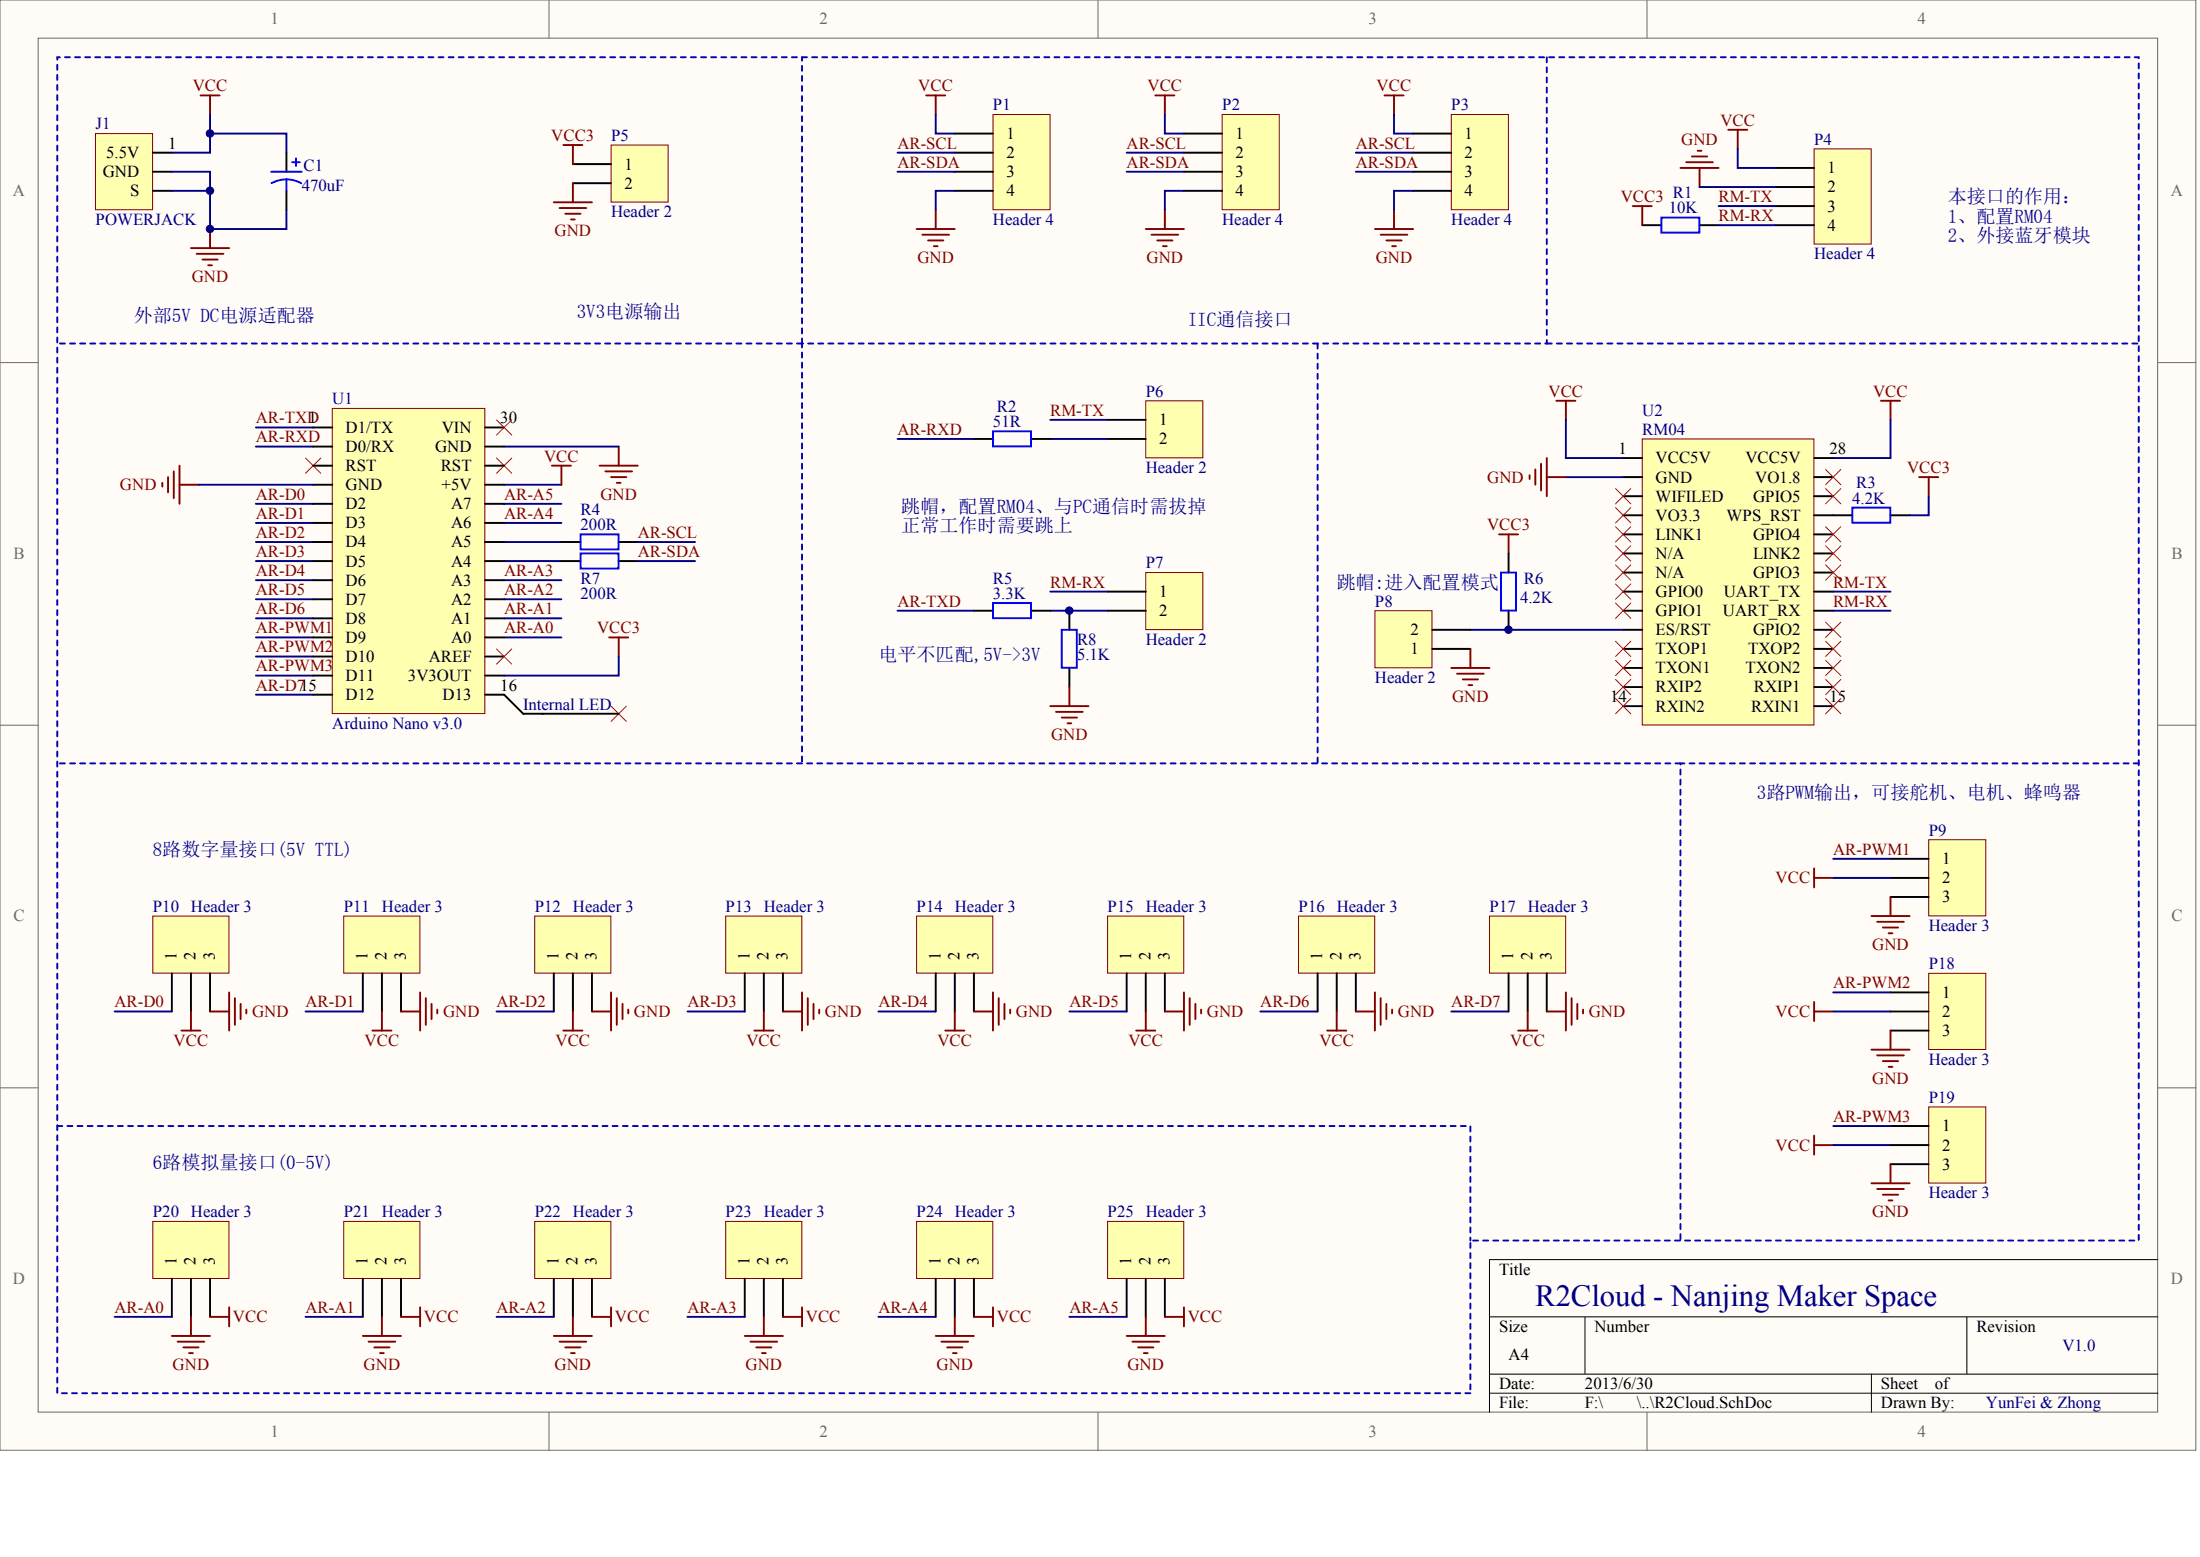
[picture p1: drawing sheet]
<svg xmlns="http://www.w3.org/2000/svg" width="840mm" height="594mm" viewBox="0 0 840 594" stroke-linecap="round" stroke-linejoin="round" font-family="sans-serif">
<g fill="#fffcf8" stroke="#696969" stroke-width=".38">
<path d="M0 0h838v553.4h-838z"/>
<path d="M14.6 14.6h808.8v524.2h-808.8z"/>
</g>
<path d="M209.5 0v14.6M419 0v14.6M628.6 0v14.6M0 138.4h14.6M823.5 138.4h14.6M0 276.7h14.6M823.5 276.7h14.6M0 415.1h14.6M823.5 415.1h14.6M209.5 538.9v14.5M419 538.9v14.5M628.6 538.9v14.5" fill="none" stroke="#696969" stroke-width=".38"/>
<path d="M823.5 480.6h-255.1v58.3M568.4 502.5h255.1M604.9 502.5v21.8M750.6 502.5v21.8M568.4 524.3h255.1M568.4 531.6h255.1M714.2 524.3v14.6" fill="none" stroke="#000" stroke-width=".38"/>
<path d="M36.4 51h21.8v29h-21.8z" fill="#ffffb0" stroke="#800000" stroke-width=".38"/>
<path d="M58.3 58.3h7.3M58.3 65.5h7.3M58.3 72.8h7.3" fill="none" stroke="#000" stroke-width=".73"/>
<path d="M626.8 167.5h65.5v109.1h-65.5z" fill="#ffffb0" stroke="#800000" stroke-width=".38"/>
<g fill="none" stroke="#000" stroke-width=".73">
<path d="M619.5 174.8h7.3M692.3 174.8h7.3M619.5 182h7.3M619.5 189.3h7.3M619.5 196.6h7.3M692.3 182h7.3M692.3 189.3h7.3M692.3 196.6h7.3M619.5 203.9h7.3M619.5 211.2h7.3M619.5 218.5h7.3M692.3 203.9h7.3"/>
<path d="M692.3 211.2h7.3M692.3 218.5h7.3M619.5 225.7h7.3M619.5 233h7.3M692.3 225.7h7.3M692.3 233h7.3M619.5 240.3h7.3M619.5 247.6h7.3M619.5 254.9h7.3M692.3 240.3h7.3M692.3 247.6h7.3M692.3 254.9h7.3"/>
<path d="M619.5 262.1h7.3M619.5 269.4h7.3M692.3 262.1h7.3M692.3 269.4h7.3"/>
</g>
<g fill="none" stroke="#000080" stroke-width=".73">
<path d="M97.7 170.4h21.8M97.7 163.1h21.8M97.7 199.5h21.8M97.7 192.2h21.8M192.4 199.5h21.9M192.4 192.2h21.9M192.4 185h21.9M97.7 214.1h21.8M97.7 206.8h21.8M192.4 214.1h21.9M192.4 206.8h21.9M97.7 221.4h21.8"/>
<path d="M97.7 228.7h21.8M97.7 235.9h21.8M192.4 221.4h21.9M192.4 228.7h21.9M192.4 235.9h21.9M97.7 243.2h21.8M97.7 257.8h21.8M97.7 250.5h21.8M192.4 243.2h21.9M97.7 265.1h21.8"/>
</g>
<path d="M116.6 174.8l5.8 5.8M122.4 174.8l-5.8 5.8M189.5 174.8l5.8 5.8M195.3 174.8l-5.8 5.8" fill="none" stroke="#f00" stroke-width=".38"/>
<path d="M126.8 155.8h58.2v116.5h-58.2z" fill="#ffffb0" stroke="#800000" stroke-width=".38"/>
<g fill="none" stroke="#000" stroke-width=".73">
<path d="M119.5 163.1h7.3M119.5 177.7h7.3M119.5 170.4h7.3M185.1 163.1h7.3M185.1 177.7h7.3M185.1 170.4h7.3M119.5 185h7.3M119.5 192.2h7.3M119.5 199.5h7.3M185.1 185h7.3M185.1 192.2h7.3M185.1 199.5h7.3"/>
<path d="M119.5 206.8h7.3M119.5 214.1h7.3M185.1 206.8h7.3M185.1 214.1h7.3M119.5 221.4h7.3M119.5 228.7h7.3M119.5 235.9h7.3M185.1 221.4h7.3M185.1 228.7h7.3M185.1 235.9h7.3M119.5 243.2h7.3M119.5 250.5h7.3"/>
<path d="M119.5 257.8h7.3M185.1 243.2h7.3M185.1 250.5h7.3M185.1 257.8h7.3M119.5 265.1h7.3M185.1 265.1h7.3l7.3 7.2h36.4"/>
</g>
<g fill="none" stroke="#f00" stroke-width=".38">
<path d="M696.7 179.1l5.8 5.9M702.5 179.1l-5.8 5.9M616.5 193.7l5.9 5.8M616.5 186.4l5.9 5.8M622.4 193.7l-5.9 5.8M622.4 186.4l-5.9 5.8M696.7 186.4l5.8 5.8M702.5 186.4l-5.8 5.8M616.5 208.3l5.9 5.8M616.5 215.5l5.9 5.9M616.5 201l5.9 5.8M622.4 208.3l-5.9 5.8"/>
<path d="M622.4 215.5l-5.9 5.9M622.4 201l-5.9 5.8M696.7 201l5.8 5.8M696.7 215.5l5.8 5.9M696.7 208.3l5.8 5.8M702.5 201l-5.8 5.8M702.5 215.5l-5.8 5.9M702.5 208.3l-5.8 5.8M616.5 230.1l5.9 5.8M616.5 222.8l5.9 5.9M622.4 230.1l-5.9 5.8M622.4 222.8l-5.9 5.9"/>
<path d="M696.7 237.4l5.8 5.8M702.5 237.4l-5.8 5.8M189.5 247.6l5.8 5.8M195.3 247.6l-5.8 5.8M616.5 259.2l5.9 5.9M616.5 252l5.9 5.8M616.5 244.7l5.9 5.8M622.4 259.2l-5.9 5.9M622.4 252l-5.9 5.8M622.4 244.7l-5.9 5.8M696.7 244.7l5.8 5.8M696.7 252l5.8 5.8"/>
<path d="M696.7 259.2l5.8 5.9M702.5 244.7l-5.8 5.8M702.5 252l-5.8 5.8M702.5 259.2l-5.8 5.9M233.2 269.4l5.8 5.9M239 269.4l-5.8 5.9M616.5 266.5l5.9 5.8M622.4 266.5l-5.9 5.8M696.7 266.5l5.8 5.8M702.5 266.5l-5.8 5.8"/>
</g>
<g fill="none" stroke="#800000" stroke-width=".73">
<path d="M594 152.9h7.2M597.6 152.9v7.3M717.8 152.9h7.3M721.5 152.9v7.3M66.3 179.9v10.2M68.5 177.7v14.5M210.6 177.7h7.3M214.3 177.7v7.3M228.8 177.7h14.6M231 179.9h10.2M236.1 170.4v7.3M585.9 179.1v5.9"/>
<path d="M588.1 176.9v10.2M590.3 174.8v14.5M61.9 184.2v1.5M64.1 182v5.9M68.5 185h7.3M233.2 182h5.8M235.4 184.2h1.5M583.8 181.3v1.5M590.3 182h7.3M232.5 243.2h7.3M236.1 243.2v7.3"/>
</g>
<path d="M597.6 160.2v14.6h21.9M721.5 160.2v14.6h-21.9M75.8 185h43.7M597.6 182h21.9M699.6 225.7h21.9M699.6 233h21.9M236.1 250.5v7.3h-43.7" fill="none" stroke="#000080" stroke-width=".73"/>
<path d="M58.3 466h29.1v21.8h-29.1z" fill="#ffffb0" stroke="#800000" stroke-width=".38"/>
<path d="M65.6 487.9v14.6M72.9 487.9v14.6M80.2 487.9v14.6" fill="none" stroke="#000" stroke-width=".73"/>
<path d="M87.5 498.8v7.3M65.6 509.7h14.6M67.8 511.9h10.2M70 514.1h5.8M72.1 516.3h1.5M72.9 502.5v7.2M80.2 502.5h7.3" fill="none" stroke="#800000" stroke-width=".73"/>
<path d="M43.7 502.5h21.9" fill="none" stroke="#000080" stroke-width=".73"/>
<path d="M131.2 466h29.1v21.8h-29.1z" fill="#ffffb0" stroke="#800000" stroke-width=".38"/>
<path d="M138.5 487.9v14.6M145.8 487.9v14.6M153 487.9v14.6" fill="none" stroke="#000" stroke-width=".73"/>
<path d="M160.3 498.8v7.3M138.5 509.7h14.5M140.7 511.9h10.2M142.8 514.1h5.9M145 516.3h1.5M145.8 502.5v7.2M153 502.5h7.3" fill="none" stroke="#800000" stroke-width=".73"/>
<path d="M116.6 502.5h21.9" fill="none" stroke="#000080" stroke-width=".73"/>
<path d="M204.1 466h29v21.8h-29z" fill="#ffffb0" stroke="#800000" stroke-width=".38"/>
<path d="M211.3 487.9v14.6M218.6 487.9v14.6M225.9 487.9v14.6" fill="none" stroke="#000" stroke-width=".73"/>
<path d="M233.2 498.8v7.3M211.3 509.7h14.6M213.5 511.9h10.2M215.7 514.1h5.8M217.9 516.3h1.5M218.6 502.5v7.2M225.9 502.5h7.3" fill="none" stroke="#800000" stroke-width=".73"/>
<path d="M189.5 502.5h21.8" fill="none" stroke="#000080" stroke-width=".73"/>
<path d="M276.9 466h29.1v21.8h-29.1z" fill="#ffffb0" stroke="#800000" stroke-width=".38"/>
<path d="M284.2 487.9v14.6M291.5 487.9v14.6M298.8 487.9v14.6" fill="none" stroke="#000" stroke-width=".73"/>
<path d="M306.1 498.8v7.3M284.2 509.7h14.6M286.4 511.9h10.2M288.6 514.1h5.8M290.8 516.3h1.4M291.5 502.5v7.2M298.8 502.5h7.3" fill="none" stroke="#800000" stroke-width=".73"/>
<path d="M262.4 502.5h21.8" fill="none" stroke="#000080" stroke-width=".73"/>
<path d="M349.8 466h29.1v21.8h-29.1z" fill="#ffffb0" stroke="#800000" stroke-width=".38"/>
<path d="M357.1 487.9v14.6M364.4 487.9v14.6M371.7 487.9v14.6" fill="none" stroke="#000" stroke-width=".73"/>
<path d="M379 498.8v7.3M357.1 509.7h14.6M359.3 511.9h10.2M361.5 514.1h5.8M363.7 516.3h1.4M364.4 502.5v7.2M371.7 502.5h7.3" fill="none" stroke="#800000" stroke-width=".73"/>
<path d="M335.2 502.5h21.9" fill="none" stroke="#000080" stroke-width=".73"/>
<path d="M422.7 466h29.1v21.8h-29.1z" fill="#ffffb0" stroke="#800000" stroke-width=".38"/>
<path d="M430 487.9v14.6M437.3 487.9v14.6M444.6 487.9v14.6" fill="none" stroke="#000" stroke-width=".73"/>
<path d="M451.8 498.8v7.3M430 509.7h14.6M432.2 511.9h10.2M434.4 514.1h5.8M436.5 516.3h1.5M437.3 502.5v7.2M444.6 502.5h7.2" fill="none" stroke="#800000" stroke-width=".73"/>
<path d="M408.1 502.5h21.9" fill="none" stroke="#000080" stroke-width=".73"/>
<path d="M58.3 349.5h29.1v21.8h-29.1z" fill="#ffffb0" stroke="#800000" stroke-width=".38"/>
<path d="M65.6 371.4v14.5M72.9 371.4v14.5M80.2 371.4v14.5" fill="none" stroke="#000" stroke-width=".73"/>
<path d="M87.5 378.7v14.5M69.2 393.2h7.3M72.9 385.9v7.3M80.2 385.9h7.3M89.6 380.8v10.2M91.8 383v5.9M94 385.2v1.5" fill="none" stroke="#800000" stroke-width=".73"/>
<path d="M43.7 385.9h21.9" fill="none" stroke="#000080" stroke-width=".73"/>
<path d="M131.2 349.5h29.1v21.8h-29.1z" fill="#ffffb0" stroke="#800000" stroke-width=".38"/>
<path d="M138.5 371.4v14.5M145.8 371.4v14.5M153 371.4v14.5" fill="none" stroke="#000" stroke-width=".73"/>
<path d="M160.3 378.7v14.5M142.1 393.2h7.3M145.8 385.9v7.3M153 385.9h7.3M162.5 380.8v10.2M164.7 383v5.9M166.9 385.2v1.5" fill="none" stroke="#800000" stroke-width=".73"/>
<path d="M116.6 385.9h21.9" fill="none" stroke="#000080" stroke-width=".73"/>
<path d="M204.1 349.5h29v21.8h-29z" fill="#ffffb0" stroke="#800000" stroke-width=".38"/>
<path d="M211.3 371.4v14.5M218.6 371.4v14.5M225.9 371.4v14.5" fill="none" stroke="#000" stroke-width=".73"/>
<path d="M233.2 378.7v14.5M215 393.2h7.3M218.6 385.9v7.3M225.9 385.9h7.3M235.4 380.8v10.2M237.6 383v5.9M239.8 385.2v1.5" fill="none" stroke="#800000" stroke-width=".73"/>
<path d="M189.5 385.9h21.8" fill="none" stroke="#000080" stroke-width=".73"/>
<path d="M276.9 349.5h29.1v21.8h-29.1z" fill="#ffffb0" stroke="#800000" stroke-width=".38"/>
<path d="M284.2 371.4v14.5M291.5 371.4v14.5M298.8 371.4v14.5" fill="none" stroke="#000" stroke-width=".73"/>
<path d="M306.1 378.7v14.5M287.9 393.2h7.3M291.5 385.9v7.3M298.8 385.9h7.3M308.3 380.8v10.2M310.5 383v5.9M312.6 385.2v1.5" fill="none" stroke="#800000" stroke-width=".73"/>
<path d="M262.4 385.9h21.8" fill="none" stroke="#000080" stroke-width=".73"/>
<path d="M349.8 349.5h29.1v21.8h-29.1z" fill="#ffffb0" stroke="#800000" stroke-width=".38"/>
<path d="M357.1 371.4v14.5M364.4 371.4v14.5M371.7 371.4v14.5" fill="none" stroke="#000" stroke-width=".73"/>
<path d="M379 378.7v14.5M360.7 393.2h7.3M364.4 385.9v7.3M371.7 385.9h7.3M381.2 380.8v10.2M383.3 383v5.9M385.5 385.2v1.5" fill="none" stroke="#800000" stroke-width=".73"/>
<path d="M335.2 385.9h21.9" fill="none" stroke="#000080" stroke-width=".73"/>
<path d="M422.7 349.5h29.1v21.8h-29.1z" fill="#ffffb0" stroke="#800000" stroke-width=".38"/>
<path d="M430 371.4v14.5M437.3 371.4v14.5M444.6 371.4v14.5" fill="none" stroke="#000" stroke-width=".73"/>
<path d="M451.8 378.7v14.5M433.6 393.2h7.3M437.3 385.9v7.3M444.6 385.9h7.2M454 380.8v10.2M456.2 383v5.9M458.4 385.2v1.5" fill="none" stroke="#800000" stroke-width=".73"/>
<path d="M408.1 385.9h21.9" fill="none" stroke="#000080" stroke-width=".73"/>
<path d="M495.6 349.5h29v21.8h-29z" fill="#ffffb0" stroke="#800000" stroke-width=".38"/>
<path d="M502.9 371.4v14.5M510.1 371.4v14.5M517.4 371.4v14.5" fill="none" stroke="#000" stroke-width=".73"/>
<path d="M524.7 378.7v14.5M506.5 393.2h7.3M510.1 385.9v7.3M517.4 385.9h7.3M526.9 380.8v10.2M529.1 383v5.9M531.3 385.2v1.5" fill="none" stroke="#800000" stroke-width=".73"/>
<path d="M481 385.9h21.9" fill="none" stroke="#000080" stroke-width=".73"/>
<path d="M568.4 349.5h29.1v21.8h-29.1z" fill="#ffffb0" stroke="#800000" stroke-width=".38"/>
<path d="M575.7 371.4v14.5M583 371.4v14.5M590.3 371.4v14.5" fill="none" stroke="#000" stroke-width=".73"/>
<path d="M645.7 59.7h5.8M647.9 57.5h1.4M641.3 64.1h14.6M643.5 61.9h10.2M648.6 64.1v7.3M597.6 378.7v14.5M579.4 393.2h7.3M583 385.9v7.3M590.3 385.9h7.3M599.8 380.8v10.2M602 383v5.9M604.2 385.2v1.5" fill="none" stroke="#800000" stroke-width=".73"/>
<path d="M553.9 385.9h21.8" fill="none" stroke="#000080" stroke-width=".73"/>
<path d="M736.1 422.4h21.8v29h-21.8z" fill="#ffffb0" stroke="#800000" stroke-width=".38"/>
<path d="M721.5 429.6h14.6M721.5 436.9h14.6M721.5 444.2h14.6" fill="none" stroke="#000" stroke-width=".73"/>
<path d="M692.3 433.3v7.3M692.3 436.9h7.3M714.2 451.5h14.6M716.4 453.7h10.2M718.6 455.8h5.8M720.8 458h1.4M721.5 444.2v7.3" fill="none" stroke="#800000" stroke-width=".73"/>
<path d="M692.3 56.8h21.8v36.3h-21.8z" fill="#ffffb0" stroke="#800000" stroke-width=".38"/>
<path d="M677.8 64.1h14.5M677.8 71.4h14.5M677.8 78.6h14.5M677.8 85.9h14.5" fill="none" stroke="#000" stroke-width=".73"/>
<path d="M659.5 49.5h7.3M663.2 49.5v7.3" fill="none" stroke="#800000" stroke-width=".73"/>
<path d="M663.2 56.8v7.3h14.6" fill="none" stroke="#000080" stroke-width=".73"/>
<path d="M437.3 152.9h21.8v21.8h-21.8z" fill="#ffffb0" stroke="#800000" stroke-width=".38"/>
<path d="M422.7 160.2h14.6M422.7 167.5h14.6" fill="none" stroke="#000" stroke-width=".73"/>
<path d="M437.3 218.5h21.8v21.7h-21.8z" fill="#ffffb0" stroke="#800000" stroke-width=".38"/>
<path d="M422.7 225.7h14.6M422.7 233h14.6" fill="none" stroke="#000" stroke-width=".73"/>
<path d="M400.8 160.2h21.9M400.8 167.5h21.9M400.8 225.7h21.9M400.8 233h21.9M699.6 429.6h21.9" fill="none" stroke="#000080" stroke-width=".73"/>
<path d="M72.9 94.7h14.6M75.1 96.8h10.2M77.3 99h5.8M80.2 87.4v7.3M79.4 101.2h1.5" fill="none" stroke="#800000" stroke-width=".73"/>
<path d="M736.1 371.4h21.8v29h-21.8z" fill="#ffffb0" stroke="#800000" stroke-width=".38"/>
<path d="M721.5 378.7h14.6M721.5 385.9h14.6M721.5 393.2h14.6" fill="none" stroke="#000" stroke-width=".73"/>
<path d="M692.3 382.3v7.3M692.3 385.9h7.3M721.5 393.2v7.3M714.2 400.5h14.6M716.4 402.7h10.2M718.6 404.9h5.8M720.8 407.1h1.4" fill="none" stroke="#800000" stroke-width=".73"/>
<path d="M699.6 378.7h21.9M699.6 385.9h21.9" fill="none" stroke="#000080" stroke-width=".73"/>
<path d="M736.1 320.4h21.8v29.1h-21.8z" fill="#ffffb0" stroke="#800000" stroke-width=".38"/>
<path d="M721.5 327.7h14.6M721.5 335h14.6M721.5 342.3h14.6" fill="none" stroke="#000" stroke-width=".73"/>
<path d="M76.5 36.4h7.3M80.2 36.4v7.3M692.3 331.3v7.3M692.3 335h7.3M714.2 349.5h14.6M716.4 351.7h10.2M718.6 353.9h5.8M720.8 356.1h1.4M721.5 342.3v7.2" fill="none" stroke="#800000" stroke-width=".73"/>
<path d="M65.6 65.5h14.6v7.3M699.6 327.7h21.9M699.6 335h21.9" fill="none" stroke="#000080" stroke-width=".73"/>
<path d="M379 43.7h21.8v36.3h-21.8z" fill="#ffffb0" stroke="#800000" stroke-width=".38"/>
<path d="M364.4 51h14.6M364.4 58.3h14.6M364.4 65.5h14.6M364.4 72.8h14.6" fill="none" stroke="#000" stroke-width=".73"/>
<path d="M353.5 36.4h7.2M357.1 36.4v7.3M349.8 87.4h14.6M352 89.6h10.2M354.2 91.7h5.8M356.4 93.9h1.4M357.1 80.1v7.3" fill="none" stroke="#800000" stroke-width=".73"/>
<path d="M342.5 58.3h21.9M357.1 43.7v7.3h7.3M342.5 65.5h21.9M364.4 72.8h-7.3v7.3" fill="none" stroke="#000080" stroke-width=".73"/>
<path d="M466.4 43.7h21.8v36.3h-21.8z" fill="#ffffb0" stroke="#800000" stroke-width=".38"/>
<path d="M451.8 51h14.6M451.8 58.3h14.6M451.8 65.5h14.6M451.8 72.8h14.6" fill="none" stroke="#000" stroke-width=".73"/>
<path d="M440.9 36.4h7.3M444.6 36.4v7.3M437.3 87.4h14.5M439.5 89.6h10.2M441.6 91.7h5.9M443.8 93.9h1.5M444.6 80.1v7.3" fill="none" stroke="#800000" stroke-width=".73"/>
<path d="M430 58.3h21.8M444.6 43.7v7.3h7.2M430 65.5h21.8M451.8 72.8h-7.2v7.3" fill="none" stroke="#000080" stroke-width=".73"/>
<path d="M553.9 43.7h21.8v36.3h-21.8z" fill="#ffffb0" stroke="#800000" stroke-width=".38"/>
<g fill="none" stroke="#000" stroke-width=".73">
<path d="M109.3 58.3v7.2M539.3 51h14.6M539.3 58.3h14.6M109.3 72.8v7.3M539.3 65.5h14.6M539.3 72.8h14.6M626.8 85.9h7.2M648.6 85.9h7.3M699.6 196.6h7.3M721.5 196.6h7.3M575.7 211.2v7.3M371.7 233h7.3"/>
<path d="M393.5 233h7.3M408.1 233v7.3M575.7 233v7.3M408.1 254.9v7.2"/>
</g>
<g fill="none" stroke="#800000" stroke-width=".73">
<path d="M528.4 36.4h7.3M532 36.4v7.3M623.1 78.6h7.3M626.8 78.6v7.3M524.7 87.4h14.6M526.9 89.6h10.2M529.1 91.7h5.8M531.3 93.9h1.4M532 80.1v7.3M572.1 203.9h7.3M575.7 203.9v7.3M400.8 269.4h14.6"/>
<path d="M403 271.6h10.2M405.2 273.8h5.8M407.4 276h1.4M408.1 262.1v7.3"/>
</g>
<path d="M65.6 58.3h14.6v-7.3h29.1v7.3M80.2 43.7v7.3M517.4 58.3h21.9M532 43.7v7.3h7.3M65.6 72.8h14.6v14.6h29.1v-7.3M517.4 65.5h21.9M539.3 72.8h-7.3v7.3M648.6 71.4h29.2M342.5 233h29.2M561.2 240.3h58.3" fill="none" stroke="#000080" stroke-width=".73"/>
<path d="M103.5 65.5h11.6M109.3 68.4a11.6 11.6 0 0 1 5.7 1.5M109.3 68.4a11.6 11.6 0 0 0-5.7 1.5M109.3 68.4v4.4M111.5 61.9h2.9M113 60.4v2.9M634 83h14.5v5.8h-14.5zM706.9 193.7h14.5v5.7h-14.5zM572.8 218.5h5.8v14.4h-5.8zM379 230.1h14.5v5.8h-14.5zM405.2 240.3h5.8v14.5h-5.8z" fill="none" stroke="#00f" stroke-width=".73"/>
<path d="M524.7 233h21.8v21.8h-21.8z" fill="#ffffb0" stroke="#800000" stroke-width=".38"/>
<path d="M546.6 247.6h14.6M546.6 240.3h14.6" fill="none" stroke="#000" stroke-width=".73"/>
<path d="M732.4 182h7.3M736.1 182v7.3M553.9 254.9h14.5M556.1 257.1h10.2M558.2 259.2h5.9M561.2 247.6v7.3M560.4 261.4h1.5" fill="none" stroke="#800000" stroke-width=".73"/>
<path d="M590.3 21.8v109.3h-284.2v160.2M306.1 131.1v-109.3M306.1 131.1h-284.2M502.9 131.1v160.2M590.3 131.1h225.9M641.3 291.3h-619.4M816.2 291.3h-174.9v182M21.9 429.6h539.3v43.7M561.2 531.6h-539.3v-509.8h794.3v451.5h-255v58.3" fill="none" stroke="#0000bf" stroke-width=".73" stroke-dasharray="1.9 1.9"/>
<path d="M233.2 55.3h21.8v21.8h-21.8z" fill="#ffffb0" stroke="#800000" stroke-width=".38"/>
<path d="M218.6 62.6h14.6M218.6 69.9h14.6M371.7 167.5h7.3M393.5 167.5h7.3M214.3 206.8h7.2M214.3 214.1h7.2M236.1 206.8h7.3M236.1 214.1h7.3" fill="none" stroke="#000" stroke-width=".73"/>
<path d="M215 55.3h7.3M218.6 55.3v7.3M211.3 77.2h14.6M213.5 79.4h10.2M218.6 69.9v7.3M215.7 81.6h5.8M217.9 83.7h1.5" fill="none" stroke="#800000" stroke-width=".73"/>
<path d="M655.9 78.6h21.9M655.9 85.9h21.9M192.4 170.4h43.7M342.5 167.5h29.2M736.1 189.3v7.3h-7.3M243.4 206.8h21.9M243.4 214.1h21.9M699.6 436.9h21.9" fill="none" stroke="#000080" stroke-width=".73"/>
<path d="M189.5 160.2l5.8 5.8M195.3 160.2l-5.8 5.8" fill="none" stroke="#f00" stroke-width=".38"/>
<path d="M379 164.6h14.5v5.7h-14.5zM221.5 203.9h14.6v5.7h-14.6zM221.5 211.2h14.6v5.7h-14.6z" fill="none" stroke="#00f" stroke-width=".73"/>
<g fill="#000080" stroke="#000080" stroke-width=".38">
<circle cx="80.1" cy="87.3" r="1.42"/>
<circle cx="80.1" cy="72.8" r="1.42"/>
<circle cx="80.1" cy="50.9" r="1.42"/>
<circle cx="408.1" cy="233" r="1.42"/>
<circle cx="575.7" cy="240.3" r="1.42"/>
</g>
<text font-size="11.7" fill="#000080" x="585.9" y="498.4">R2Cloud - Nanjing Maker Space</text>
<g font-size="7.3" fill="#000080">
<text x="743.4" y="77.6">本接口的作用：</text>
<text x="743.4" y="84.9">1、配置RM04</text>
<text x="743.4" y="92.2">2、外接蓝牙模块</text>
<text x="51" y="122.8">外部5V DC电源适配器</text>
<text x="220.1" y="121.3">3V3电源输出</text>
<text x="453.3" y="124.2">IIC通信接口</text>
<text x="344" y="195.6">跳帽，配置RM04、与PC通信时需拔掉</text>
<text x="344" y="202.9">正常工作时需要跳上</text>
<text x="510.1" y="224.7">跳帽:进入配置模式</text>
<text x="335.2" y="252.4">电平不匹配,5V-&gt;3V</text>
<text x="670.5" y="304.8">3路PWM输出，可接舵机、电机、蜂鸣器</text>
<text x="58.3" y="326.7">8路数字量接口(5V TTL)</text>
<text x="58.3" y="446.1">6路模拟量接口(0-5V)</text>
</g>
<g font-size="6.4" fill="#696969">
<text x="103.2" y="9.3">1</text>
<text x="312.7" y="9.3">2</text>
<text x="522.2" y="9.3">3</text>
<text x="731.8" y="9.3">4</text>
<text x="5" y="74.9">A</text>
<text x="828.5" y="74.9">A</text>
<text x="5.2" y="213.2">B</text>
<text x="828.7" y="213.2">B</text>
<text x="5.2" y="351.6">C</text>
<text x="828.7" y="351.6">C</text>
<text x="5" y="490">D</text>
<text x="828.5" y="490">D</text>
<text x="103.2" y="548.2">1</text>
<text x="312.7" y="548.2">2</text>
<text x="522.2" y="548.2">3</text>
<text x="731.8" y="548.2">4</text>
</g>
<g font-size="6.4" fill="#800000">
<text x="73.5" y="34.8">VCC</text>
<text x="350.5" y="34.8">VCC</text>
<text x="437.9" y="34.8">VCC</text>
<text x="525.4" y="34.8">VCC</text>
<text x="656.6" y="47.9">VCC</text>
<text x="210.4" y="53.8">VCC3</text>
<text x="342.5" y="56.7">AR-SCL</text>
<text x="430" y="56.7">AR-SCL</text>
<text x="517.4" y="56.7">AR-SCL</text>
<text x="641.6" y="55.2">GND</text>
<text x="342.5" y="64">AR-SDA</text>
<text x="430" y="64">AR-SDA</text>
<text x="517.4" y="64">AR-SDA</text>
<text x="618.5" y="77.1">VCC3 R1</text>
<text x="655.9" y="77.1">RM-TX</text>
<text x="655.9" y="84.4">RM-RX</text>
<text x="211.6" y="90.2">GND</text>
<text x="350.1" y="100.4">GND</text>
<text x="437.6" y="100.4">GND</text>
<text x="525" y="100.4">GND</text>
<text x="73.2" y="107.7">GND</text>
<text x="591" y="151.3">VCC</text>
<text x="714.9" y="151.3">VCC</text>
<text x="97.7" y="161.5">AR-TXD</text>
<text x="400.8" y="158.6">RM-TX</text>
<text x="342.5" y="165.9">AR-RXD</text>
<text x="97.7" y="168.8">AR-RXD</text>
<text x="207.6" y="176.1">VCC</text>
<text x="567.6" y="184.1">GND</text>
<text x="727.8" y="180.5">VCC3</text>
<text x="45.8" y="187">GND</text>
<text x="97.7" y="190.7">AR-D0</text>
<text x="192.4" y="190.7">AR-A5</text>
<text x="229.1" y="190.7">GND</text>
<text x="97.7" y="198">AR-D1</text>
<text x="192.4" y="198">AR-A4</text>
<text x="567.5" y="202.3">VCC3</text>
<text x="97.7" y="205.2">AR-D2</text>
<text x="243.4" y="205.2">AR-SCL</text>
<text x="97.7" y="212.5">AR-D3</text>
<text x="243.4" y="212.5">AR-SDA</text>
<text x="97.7" y="219.8">AR-D4</text>
<text x="192.4" y="219.8">AR-A3</text>
<text x="97.7" y="227.1">AR-D5</text>
<text x="192.4" y="227.1">AR-A2</text>
<text x="400.8" y="224.2">RM-RX</text>
<text x="699.6" y="224.2">RM-TX</text>
<text x="342.5" y="231.4">AR-TXD</text>
<text x="699.6" y="231.4">RM-RX</text>
<text x="97.7" y="234.4">AR-D6</text>
<text x="192.4" y="234.4">AR-A1</text>
<text x="97.7" y="241.6">AR-PWM1</text>
<text x="192.4" y="241.6">AR-A0</text>
<text x="227.9" y="241.6">VCC3</text>
<text x="97.7" y="248.9">AR-PWM2</text>
<text x="97.7" y="256.2">AR-PWM3</text>
<text x="97.7" y="263.5">AR-D715</text>
<text x="554.2" y="267.9">GND</text>
<text x="401.1" y="282.4">GND</text>
<text x="699.6" y="326.1">AR-PWM1</text>
<text x="677.6" y="337">VCC</text>
<text x="714.5" y="362.5">GND</text>
<text x="699.6" y="377.1">AR-PWM2</text>
<text x="43.7" y="384.4">AR-D0</text>
<text x="96.2" y="388">GND</text>
<text x="116.6" y="384.4">AR-D1</text>
<text x="169.1" y="388">GND</text>
<text x="189.5" y="384.4">AR-D2</text>
<text x="242" y="388">GND</text>
<text x="262.4" y="384.4">AR-D3</text>
<text x="314.8" y="388">GND</text>
<text x="335.2" y="384.4">AR-D4</text>
<text x="387.7" y="388">GND</text>
<text x="408.1" y="384.4">AR-D5</text>
<text x="460.6" y="388">GND</text>
<text x="481" y="384.4">AR-D6</text>
<text x="533.5" y="388">GND</text>
<text x="553.9" y="384.4">AR-D7</text>
<text x="606.3" y="388">GND</text>
<text x="677.6" y="388">VCC</text>
<text x="66.2" y="398.9">VCC</text>
<text x="139.1" y="398.9">VCC</text>
<text x="212" y="398.9">VCC</text>
<text x="284.9" y="398.9">VCC</text>
<text x="357.8" y="398.9">VCC</text>
<text x="430.6" y="398.9">VCC</text>
<text x="503.5" y="398.9">VCC</text>
<text x="576.4" y="398.9">VCC</text>
<text x="714.5" y="413.5">GND</text>
<text x="699.6" y="428.1">AR-PWM3</text>
<text x="677.6" y="439">VCC</text>
<text x="714.5" y="464.5">GND</text>
<text x="43.7" y="500.9">AR-A0</text>
<text x="116.6" y="500.9">AR-A1</text>
<text x="189.5" y="500.9">AR-A2</text>
<text x="262.4" y="500.9">AR-A3</text>
<text x="335.2" y="500.9">AR-A4</text>
<text x="408.1" y="500.9">AR-A5</text>
<text x="88.9" y="504.5">VCC</text>
<text x="161.8" y="504.5">VCC</text>
<text x="234.7" y="504.5">VCC</text>
<text x="307.5" y="504.5">VCC</text>
<text x="380.4" y="504.5">VCC</text>
<text x="453.3" y="504.5">VCC</text>
<text x="65.9" y="522.7">GND</text>
<text x="138.8" y="522.7">GND</text>
<text x="211.6" y="522.7">GND</text>
<text x="284.5" y="522.7">GND</text>
<text x="357.4" y="522.7">GND</text>
<text x="430.3" y="522.7">GND</text>
</g>
<g font-size="6.4" fill="#000080">
<text x="379" y="42.1">P1</text>
<text x="466.4" y="42.1">P2</text>
<text x="553.9" y="42.1">P3</text>
<text x="36.4" y="49.4">J1</text>
<text x="233.2" y="53.8">P5</text>
<text x="692.3" y="55.2">P4</text>
<text x="115.9" y="65.4">C1</text>
<text x="115.1" y="72.7">470uF</text>
<text x="233.2" y="82.9">Header 2</text>
<text x="637" y="81.4">10K</text>
<text x="36.4" y="85.8">POWERJACK</text>
<text x="379" y="85.8">Header 4</text>
<text x="466.4" y="85.8">Header 4</text>
<text x="553.9" y="85.8">Header 4</text>
<text x="692.3" y="98.9">Header 4</text>
<text x="126.8" y="154.3">U1</text>
<text x="437.3" y="151.3">P6</text>
<text x="380.4" y="157.2">R2</text>
<text x="626.8" y="158.6">U2</text>
<text x="379" y="163">51R</text>
<text x="626.8" y="165.9">RM04</text>
<text x="437.3" y="180.5">Header 2</text>
<text x="708.4" y="186.3">R3</text>
<text x="221.5" y="196.5">R4</text>
<text x="706.9" y="192.1">4.2K</text>
<text x="221.5" y="202.3">200R</text>
<text x="437.3" y="216.9">P7</text>
<text x="221.5" y="222.7">R7</text>
<text x="379" y="222.7">R5</text>
<text x="581.6" y="222.7">R6</text>
<text x="221.5" y="228.5">200R</text>
<text x="379" y="228.5">3.3K</text>
<text x="524.7" y="231.4">P8</text>
<text x="580.1" y="230">4.2K</text>
<text x="411" y="251.8">5.1K</text>
<text x="411" y="246">R8</text>
<text x="437.3" y="246">Header 2</text>
<text x="524.7" y="260.6">Header 2</text>
<text x="199.7" y="270.8">Internal LED</text>
<text x="126.8" y="278.1">Arduino Nano v3.0</text>
<text x="736.1" y="318.8">P9</text>
<text x="58.3" y="348">P10</text>
<text x="72.9" y="348">Header 3</text>
<text x="131.2" y="348">P11</text>
<text x="145.8" y="348">Header 3</text>
<text x="204.1" y="348">P12</text>
<text x="218.6" y="348">Header 3</text>
<text x="276.9" y="348">P13</text>
<text x="291.5" y="348">Header 3</text>
<text x="349.8" y="348">P14</text>
<text x="364.4" y="348">Header 3</text>
<text x="422.7" y="348">P15</text>
<text x="437.3" y="348">Header 3</text>
<text x="495.6" y="348">P16</text>
<text x="510.1" y="348">Header 3</text>
<text x="568.4" y="348">P17</text>
<text x="583" y="348">Header 3</text>
<text x="736.1" y="355.2">Header 3</text>
<text x="736.1" y="369.8">P18</text>
<text x="736.1" y="406.2">Header 3</text>
<text x="736.1" y="420.8">P19</text>
<text x="736.1" y="457.2">Header 3</text>
<text x="58.3" y="464.5">P20</text>
<text x="72.9" y="464.5">Header 3</text>
<text x="131.2" y="464.5">P21</text>
<text x="145.8" y="464.5">Header 3</text>
<text x="204.1" y="464.5">P22</text>
<text x="218.6" y="464.5">Header 3</text>
<text x="276.9" y="464.5">P23</text>
<text x="291.5" y="464.5">Header 3</text>
<text x="349.8" y="464.5">P24</text>
<text x="364.4" y="464.5">Header 3</text>
<text x="422.7" y="464.5">P25</text>
<text x="437.3" y="464.5">Header 3</text>
<text x="787.1" y="515.4">V1.0</text>
<text x="757.9" y="537.3">YunFei &amp; Zhong</text>
</g>
<g font-size="6.4">
<text x="384.1" y="53">1</text>
<text x="471.5" y="53">1</text>
<text x="559" y="53">1</text>
<text x="64.1" y="56.7">1</text>
<text x="40.5" y="60.3">5.5V</text>
<text x="238.3" y="64.7">1</text>
<text x="384.1" y="60.3">2</text>
<text x="471.5" y="60.3">2</text>
<text x="559" y="60.3">2</text>
<text x="39.2" y="67.6">GND</text>
<text x="238.3" y="72">2</text>
<text x="384.1" y="67.6">3</text>
<text x="471.5" y="67.6">3</text>
<text x="559" y="67.6">3</text>
<text x="697.4" y="66.1">1</text>
<text x="49.6" y="74.9">S</text>
<text x="384.1" y="74.9">4</text>
<text x="471.5" y="74.9">4</text>
<text x="559" y="74.9">4</text>
<text x="697.4" y="73.4">2</text>
<text x="697.4" y="80.7">3</text>
<text x="697.4" y="88">4</text>
<text x="117.8" y="161.5">1</text>
<text x="190.9" y="161.5">30</text>
<text x="131.9" y="165.2">D1/TX</text>
<text x="168.6" y="165.2">VIN</text>
<text x="442.4" y="162.3">1</text>
<text x="131.9" y="172.5">D0/RX</text>
<text x="166" y="172.5">GND</text>
<text x="442.4" y="169.6">2</text>
<text x="617.7" y="173.2">1</text>
<text x="698.2" y="173.2">28</text>
<text x="131.9" y="179.7">RST</text>
<text x="168.2" y="179.7">RST</text>
<text x="631.9" y="176.8">VCC5V</text>
<text x="666.1" y="176.8">VCC5V</text>
<text x="631.9" y="184.1">GND</text>
<text x="669.9" y="184.1">VO1.8</text>
<text x="131.9" y="187">GND</text>
<text x="168.5" y="187">+5V</text>
<text x="631.9" y="191.4">WIFILED</text>
<text x="669" y="191.4">GPIO5</text>
<text x="131.9" y="194.3">D2</text>
<text x="172.1" y="194.3">A7</text>
<text x="131.9" y="201.6">D3</text>
<text x="172.1" y="201.6">A6</text>
<text x="631.9" y="198.7">VO3.3</text>
<text x="659" y="198.7">WPS_RST</text>
<text x="131.9" y="208.9">D4</text>
<text x="172.1" y="208.9">A5</text>
<text x="631.9" y="206">LINK1</text>
<text x="669" y="206">GPIO4</text>
<text x="631.9" y="213.2">N/A</text>
<text x="669" y="213.2">LINK2</text>
<text x="131.9" y="216.2">D5</text>
<text x="172.1" y="216.2">A4</text>
<text x="631.9" y="220.5">N/A</text>
<text x="669" y="220.5">GPIO3</text>
<text x="131.9" y="223.4">D6</text>
<text x="172.1" y="223.4">A3</text>
<text x="442.4" y="227.8">1</text>
<text x="631.9" y="227.8">GPIO0</text>
<text x="657.9" y="227.8">UART_TX</text>
<text x="131.9" y="230.7">D7</text>
<text x="172.1" y="230.7">A2</text>
<text x="131.9" y="238">D8</text>
<text x="172.1" y="238">A1</text>
<text x="442.4" y="235.1">2</text>
<text x="631.9" y="235.1">GPIO1</text>
<text x="657.5" y="235.1">UART_RX</text>
<text x="131.9" y="245.3">D9</text>
<text x="172.1" y="245.3">A0</text>
<text x="538.3" y="242.4">2</text>
<text x="631.9" y="242.4">ES/RST</text>
<text x="669" y="242.4">GPIO2</text>
<text x="538.3" y="249.7">1</text>
<text x="631.9" y="249.7">TXOP1</text>
<text x="667.1" y="249.7">TXOP2</text>
<text x="131.9" y="252.6">D10</text>
<text x="163.7" y="252.6">AREF</text>
<text x="631.9" y="256.9">TXON1</text>
<text x="666.1" y="256.9">TXON2</text>
<text x="131.9" y="259.8">D11</text>
<text x="155.7" y="259.8">3V3OUT</text>
<text x="190.9" y="263.5">16</text>
<text x="131.9" y="267.1">D12</text>
<text x="168.9" y="267.1">D13</text>
<text x="614.5" y="267.9">14</text>
<text x="631.9" y="264.2">RXIP2</text>
<text x="669.4" y="264.2">RXIP1</text>
<text x="698.2" y="267.9">15</text>
<text x="631.9" y="271.5">RXIN2</text>
<text x="668.4" y="271.5">RXIN1</text>
<text x="741.2" y="329.8">1</text>
<text x="741.2" y="337">2</text>
<text x="741.2" y="344.3">3</text>
<text x="741.2" y="380.7">1</text>
<text x="741.2" y="388">2</text>
<text x="741.2" y="395.3">3</text>
<text x="741.2" y="431.7">1</text>
<text x="741.2" y="439">2</text>
<text x="741.2" y="446.3">3</text>
<text x="572.1" y="486.3">Title</text>
<text x="572.1" y="508.2">Size</text>
<text x="608.5" y="508.2">Number</text>
<text x="754.3" y="508.2">Revision</text>
<text x="575.7" y="519.1">A4</text>
<text x="572.1" y="530">Date:</text>
<text x="604.9" y="530">2013/6/30</text>
<text x="717.8" y="530">Sheet</text>
<text x="738.4" y="530">of</text>
<text x="572.1" y="537.3">File:</text>
<text x="604.9" y="537.3">F:\</text>
<text x="624.6" y="537.3">\..\R2Cloud.SchDoc</text>
<text x="717.8" y="537.3">Drawn By:</text>
</g>
<g font-size="6.3">
<text x="67.4" y="366.3" transform="rotate(-90 67.4 366.3)">1</text>
<text x="74.7" y="366.3" transform="rotate(-90 74.7 366.3)">2</text>
<text x="81.9" y="366.3" transform="rotate(-90 81.9 366.3)">3</text>
<text x="140.3" y="366.3" transform="rotate(-90 140.3 366.3)">1</text>
<text x="147.5" y="366.3" transform="rotate(-90 147.5 366.3)">2</text>
<text x="154.8" y="366.3" transform="rotate(-90 154.8 366.3)">3</text>
<text x="213.1" y="366.3" transform="rotate(-90 213.1 366.3)">1</text>
<text x="220.4" y="366.3" transform="rotate(-90 220.4 366.3)">2</text>
<text x="227.7" y="366.3" transform="rotate(-90 227.7 366.3)">3</text>
<text x="286" y="366.3" transform="rotate(-90 286 366.3)">1</text>
<text x="293.3" y="366.3" transform="rotate(-90 293.3 366.3)">2</text>
<text x="300.6" y="366.3" transform="rotate(-90 300.6 366.3)">3</text>
<text x="358.9" y="366.3" transform="rotate(-90 358.9 366.3)">1</text>
<text x="366.2" y="366.3" transform="rotate(-90 366.2 366.3)">2</text>
<text x="373.5" y="366.3" transform="rotate(-90 373.5 366.3)">3</text>
<text x="431.8" y="366.3" transform="rotate(-90 431.8 366.3)">1</text>
<text x="439.1" y="366.3" transform="rotate(-90 439.1 366.3)">2</text>
<text x="446.3" y="366.3" transform="rotate(-90 446.3 366.3)">3</text>
<text x="504.6" y="366.3" transform="rotate(-90 504.6 366.3)">1</text>
<text x="511.9" y="366.3" transform="rotate(-90 511.9 366.3)">2</text>
<text x="519.2" y="366.3" transform="rotate(-90 519.2 366.3)">3</text>
<text x="577.5" y="366.3" transform="rotate(-90 577.5 366.3)">1</text>
<text x="584.8" y="366.3" transform="rotate(-90 584.8 366.3)">2</text>
<text x="592.1" y="366.3" transform="rotate(-90 592.1 366.3)">3</text>
<text x="67.4" y="482.8" transform="rotate(-90 67.4 482.8)">1</text>
<text x="74.7" y="482.8" transform="rotate(-90 74.7 482.8)">2</text>
<text x="81.9" y="482.8" transform="rotate(-90 81.9 482.8)">3</text>
<text x="140.3" y="482.8" transform="rotate(-90 140.3 482.8)">1</text>
<text x="147.5" y="482.8" transform="rotate(-90 147.5 482.8)">2</text>
<text x="154.8" y="482.8" transform="rotate(-90 154.8 482.8)">3</text>
<text x="213.1" y="482.8" transform="rotate(-90 213.1 482.8)">1</text>
<text x="220.4" y="482.8" transform="rotate(-90 220.4 482.8)">2</text>
<text x="227.7" y="482.8" transform="rotate(-90 227.7 482.8)">3</text>
<text x="286" y="482.8" transform="rotate(-90 286 482.8)">1</text>
<text x="293.3" y="482.8" transform="rotate(-90 293.3 482.8)">2</text>
<text x="300.6" y="482.8" transform="rotate(-90 300.6 482.8)">3</text>
<text x="358.9" y="482.8" transform="rotate(-90 358.9 482.8)">1</text>
<text x="366.2" y="482.8" transform="rotate(-90 366.2 482.8)">2</text>
<text x="373.5" y="482.8" transform="rotate(-90 373.5 482.8)">3</text>
<text x="431.8" y="482.8" transform="rotate(-90 431.8 482.8)">1</text>
<text x="439.1" y="482.8" transform="rotate(-90 439.1 482.8)">2</text>
<text x="446.3" y="482.8" transform="rotate(-90 446.3 482.8)">3</text>
</g>
</svg>
